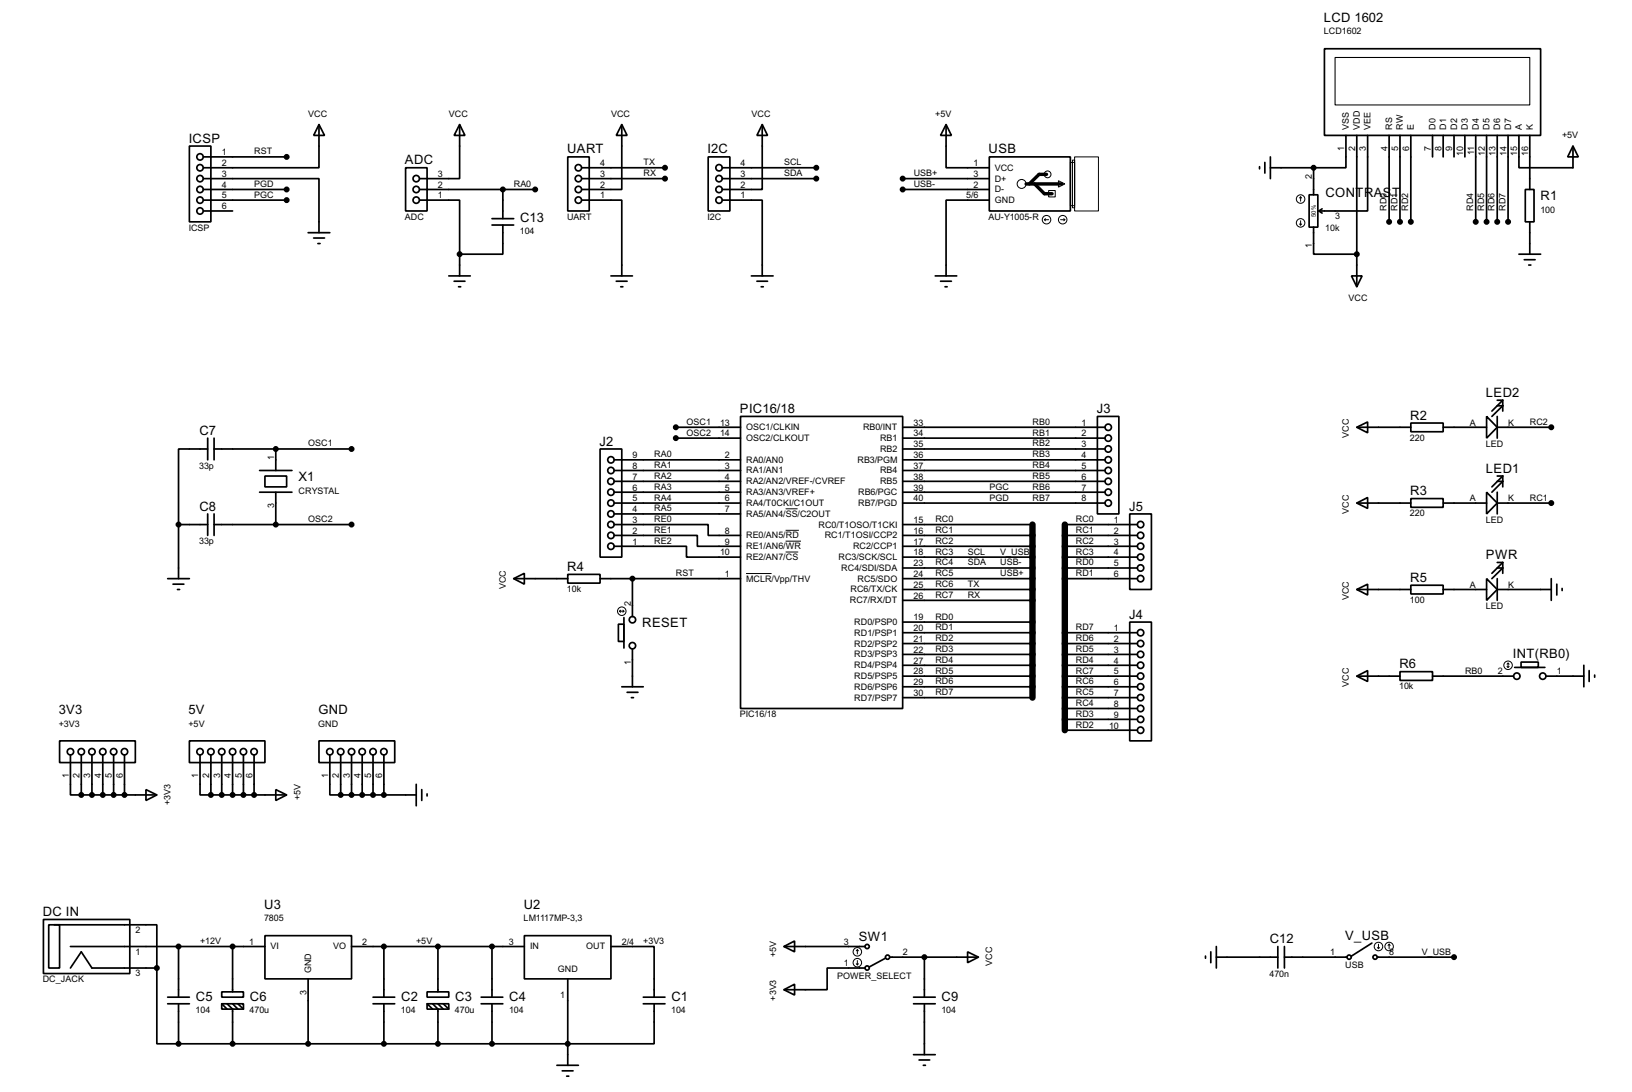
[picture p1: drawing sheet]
<svg xmlns="http://www.w3.org/2000/svg" width="383mm" height="256mm" viewBox="0 0 383 256" stroke-linecap="round" stroke-linejoin="round" font-family="sans-serif">
<path d="M242.6 123.2v40.7M250.2 123.2v48.3" fill="none" stroke="#000" stroke-width="1.5"/>
<g fill="none" stroke="#000" stroke-width=".4">
<path d="M311.2 11.5h50.8v20.3h-50.8zM44.5 34.3h5.1v17.8h-5.1zM47.8 36.9h19.6M75 29.3l1.3 2.5h-2.6zM75 29.3v10.1h-27.2M95.3 39.4h5.1v10.2h-5.1zM108 29.3l1.3 2.5h-2.6zM108 29.3v12.7h-9.4M133.4 36.9h5.1v12.7h-5.1zM136.7 39.4h19.6M146.1 29.3l1.3 2.5h-2.6zM146.1 29.3v15.2h-9.4"/>
<path d="M166.4 36.9h5.1v12.7h-5.1zM169.7 39.4h22.1M179.1 29.3l1.3 2.5h-2.5zM179.1 29.3v15.2h-9.4M222.3 29.3l1.3 2.5h-2.6zM222.3 29.3v10.1h10.2M232.5 36.9h19v12.7h-19zM296 39.2v.5M297.2 38.2v2.5M298.5 39.4h10.2M298.5 36.9v5.1M308.7 39.4v6.4"/>
<path d="M316.3 31.8v7.6h-7.6M318.8 31.8v35.6M321.4 31.8v17.8h-11.5M326.4 31.8v20.3M329 31.8v20.3M331.5 31.8v20.3M336.6 31.8v5.1M339.1 31.8v5.1M341.7 31.8v5.1M344.2 31.8v5.1M346.8 31.8v20.3M349.3 31.8v20.3"/>
<path d="M351.8 31.8v20.3M354.4 31.8v20.3M356.9 31.8v7.6h12.7v-5.1M359.5 31.8v12.7M369.6 34.3l1.3 2.6h-2.5zM47.8 42h27.2v12.7M47.8 44.5h19.6M47.8 47h19.6M47.8 49.6h6.9M72.4 54.7h5.1M73.7 55.9h2.6M74.7 57.2h.5"/>
<path d="M98.6 47h9.4v12.7M98.6 44.5h27.2M108 59.7v5.1M115.6 51.4h5.1M115.6 52.9h5.1M118.2 52.9v6.8h-10.2M118.2 44.5v6.9M136.7 47h9.4v17.8M136.7 42h19.6M169.7 47h9.4v17.8M169.7 42h22.1M212.1 44.5h20.4"/>
<path d="M212.1 42h20.4M232.5 47h-10.2v17.8M307.6 45.8h2.1v7.6h-2.1zM308.7 53.4v6.3h10.1M309.9 49.6l.8 .5M310.7 49.1l-.8 .5M356.9 59.7h5.1M358.4 44.5h2.1v7.6h-2.1zM359.5 52.1v7.6M105.5 64.8h5M106.7 66.1h2.6M107.8 67.4h.5"/>
<path d="M143.6 64.8h5M144.8 66.1h2.6M145.9 67.4h.5M176.6 64.8h5.1M177.9 66.1h2.5M178.9 67.4h.5M219.8 64.8h5M221 66.1h2.6M222.1 67.4h.5M317.6 64.8h2.5l-1.3 2.6zM358.2 61h2.5M359.2 62.3h.5"/>
<path d="M174 97.8h38.1v68.6h-38.1zM257.9 97.8h5v22.9h-5zM331.5 99.4h7.6v2h-7.6zM349.3 97.8l2.5 2.6-2.5 2.5zM351.8 97.8v5.1M351.8 95.3h1.3l-2.5 2.5M351.8 94h1.3M353.1 94l-2.5 2.6M353.1 94v2.6M48.8 105.5h-6.8v17.7M48.8 102.9v5.1M50.3 105.5h32.3"/>
<path d="M50.3 102.9v5.1M61 115.6h7.6M61 110.5h7.6M62.3 111.8h5.1v2.6h-5.1zM64.8 105.5v5M64.8 115.6v7.6M141 105.5h5.1v25.4h-5.1zM144.3 118.2h29.7M144.3 115.6h29.7M144.3 113.1h29.7M144.3 110.5h29.7M144.3 108h29.7"/>
<path d="M158.8 100.4h15.2M158.8 102.9h15.2M212.1 100.4h47.5M212.1 118.2h47.5M212.1 105.5h47.5M212.1 102.9h47.5M212.1 115.6h47.5M212.1 113.1h47.5M212.1 110.5h47.5M212.1 108h47.5M318.8 100.4l2.6-1.3v2.6zM318.8 118.2l2.6-1.3v2.5z"/>
<path d="M318.8 100.4h12.7M318.8 118.2h12.7M331.5 117.1h7.6v2.1h-7.6zM339.1 100.4h10.2M339.1 118.2h10.2M349.3 115.6l2.5 2.6-2.5 2.5zM351.8 115.6v5.1M351.8 100.4h12.7M351.8 118.2h12.7M351.8 113.1h1.3l-2.5 2.5M351.8 111.8h1.3M353.1 111.8v2.6"/>
<path d="M353.1 111.8l-2.5 2.6M39.4 135.9h5.1M40.7 137.2h2.5M41.7 138.5h.5M42 123.2v12.7M42 123.2h6.8M48.8 120.7v5.1M50.3 123.2h32.3M50.3 120.7v5.1M120.7 135.9l2.5-1.2v2.5zM120.7 135.9h12.7M133.4 134.9h7.6v2.1h-7.6z"/>
<path d="M141 135.9h33M144.3 128.3h17v2.6h12.7M144.3 125.8h19.6v2.5h10.1M144.3 123.2h22.1v2.6h7.6M144.3 120.7h29.7M148.6 135.9v8.9M212.1 135.9h30.5M212.1 123.2h30.5M212.1 125.8h30.5M212.1 128.3h30.5M212.1 130.9h30.5M212.1 133.4h30.5"/>
<path d="M212.1 138.5h30.5M250.2 135.9h17.1M250.2 123.2h17.1M250.2 125.8h17.1M250.2 128.3h17.1M250.2 130.9h17.1M250.2 133.4h17.1M265.5 120.7h5.1v17.8h-5.1zM318.8 138.5l2.6-1.3v2.6zM318.8 138.5h12.7M331.5 137.5h7.6v2h-7.6zM339.1 138.5h10.2"/>
<path d="M349.3 135.9l2.5 2.6-2.5 2.5zM351.8 135.9v5.1M351.8 133.4h1.3l-2.5 2.5M351.8 138.5h12.7M351.8 132.1h1.3M353.1 132.1v2.6M353.1 132.1l-2.5 2.6M364.5 135.9v5.1M365.8 137.2v2.6M367.1 138.2v.5M145.3 146.6h1.3v4.1h-1.3zM146.6 145.1v7.1"/>
<path d="M148.6 152.5v8.8M212.1 141h30.5M212.1 146.1h30.5M212.1 148.6h30.5M212.1 151.2h30.5M212.1 153.7h30.5M212.1 156.3h30.5M212.1 158.8h30.5M250.2 148.6h17.1M250.2 151.2h17.1M250.2 153.7h17.1M250.2 156.3h17.1"/>
<path d="M250.2 158.8h17.1M265.5 146.1h5.1v27.9h-5.1zM318.8 158.8l2.6-1.3v2.6zM318.8 158.8h10.2M329 157.8h7.6v2h-7.6zM336.6 158.8h19.1M355.9 156.8h7.1M357.4 155.5h4.1v1.3h-4.1zM363.3 158.8h8.9M372.2 156.3v5M373.4 157.5v2.6M374.7 158.6v.5"/>
<path d="M14 174h17.8v5.1h-17.8zM16.6 177.3v9.4h2.5M19.1 177.3v9.4M21.6 177.3v9.4M24.2 177.3v9.4M26.7 177.3v9.4M29.3 177.3v9.4M44.5 174h17.8v5.1h-17.8zM47 177.3v9.4h2.6M49.6 177.3v9.4M52.1 177.3v9.4M54.7 177.3v9.4"/>
<path d="M57.2 177.3v9.4M59.7 177.3v9.4M75 174h17.8v5.1h-17.8zM77.5 177.3v9.4h2.6M80.1 177.3v9.4M82.6 177.3v9.4M85.1 177.3v9.4M87.7 177.3v9.4M90.2 177.3v9.4M146.1 161.3h5.1M147.4 162.6h2.5M148.4 163.9h.5"/>
<path d="M212.1 163.9h30.5M212.1 161.3h30.5M250.2 163.9h17.1M250.2 161.3h17.1M250.2 171.5h17.1M250.2 166.4h17.1M250.2 169h17.1M19.1 186.7h17.8M34.3 185.5l2.6 1.2-2.6 1.3zM49.6 186.7h17.8M64.8 185.5l2.6 1.2-2.6 1.3zM80.1 186.7h17.7"/>
<path d="M97.8 184.2v5.1M99.1 185.5v2.5M100.4 186.5v.5M10.2 216h20.3v12.7h-20.3zM11.5 217.2h2.5v10.2h-2.5zM12.8 217.2h24.1v10.2M62.3 219.8h20.3v10.1h-20.3zM123.2 219.8h20.4v10.1h-20.4zM16.6 222.3h45.7M16.6 227.4l2.5-3.8 2.5 3.8h15.3M36.9 227.4v17.8h5.1M39.4 234.2h5.1"/>
<path d="M39.4 235.8h5.1M42 222.3v11.9M42 235.8v9.4M52.1 233h5.1v1.2h-5.1zM52.1 235.8h5.1v1.2h-5.1zM52.1 235.8l1.3 1.2M53.4 235.8l1.3 1.2v8.2M54.7 222.3v10.7M54.7 235.8l1.2 1.2M55.9 235.8l1.3 1.2M72.4 229.9v15.3M82.6 222.3h40.6"/>
<path d="M87.7 234.2h5.1M87.7 235.8h5.1M90.2 222.3v11.9M90.2 235.8v9.4M100.4 233h5.1v1.2h-5.1zM100.4 235.8h5.1v1.2h-5.1zM100.4 235.8l1.3 1.2M101.7 235.8l1.2 1.2v8.2M102.9 222.3v10.7M102.9 235.8l1.3 1.2M104.2 235.8l1.3 1.2M113.1 234.2h5.1"/>
<path d="M113.1 235.8h5.1M115.6 222.3v11.9M115.6 235.8v9.4M133.4 229.9v20.3M143.6 222.3h10.1v11.9M151.2 234.2h5.1M151.2 235.8h5.1M153.7 235.8v9.4h-111.7M184.2 222.3l2.5-1.3v2.6zM184.2 232.5l2.5-1.3v2.5zM184.2 222.3h19.1M203.3 227.4h-8.9v5.1h-10.2"/>
<path d="M208.1 225.1l-3.8 2M209.1 224.8h20.8M214.7 234.2h5.1M214.7 235.8h5.1M217.2 224.8v9.4M217.2 235.8v11.9M227.4 223.6l2.5 1.2-2.5 1.3zM283.3 224.6v.5M284.5 223.6v2.5M285.8 224.8h14.5M285.8 222.3v5.1M300.3 222.3v5.1"/>
<path d="M301.8 224.8h14.7M301.8 222.3v5.1M322.4 221.5l-4.8 3.1M323.7 224.8h18M130.9 250.2h5M132.1 251.5h2.6M133.2 252.8h.5M214.7 247.7h5.1M216 249h2.5M217 250.2h.5"/>
<circle cx="47" cy="36.9" r=".75"/>
<circle cx="47" cy="39.4" r=".75"/>
<circle cx="135.9" cy="39.4" r=".75"/>
<circle cx="168.9" cy="39.4" r=".75"/>
<circle cx="47" cy="47" r=".75"/>
<circle cx="47" cy="44.5" r=".75"/>
<circle cx="47" cy="42" r=".75"/>
<circle cx="47" cy="49.6" r=".75"/>
<circle cx="97.8" cy="47" r=".75"/>
<circle cx="97.8" cy="42" r=".75"/>
<circle cx="97.8" cy="44.5" r=".75"/>
<circle cx="135.9" cy="42" r=".75"/>
<circle cx="135.9" cy="47" r=".75"/>
<circle cx="135.9" cy="44.5" r=".75"/>
<circle cx="168.9" cy="47" r=".75"/>
<circle cx="168.9" cy="42" r=".75"/>
<circle cx="168.9" cy="44.5" r=".75"/>
<circle cx="143.5" cy="118.2" r=".75"/>
<circle cx="143.5" cy="110.5" r=".75"/>
<circle cx="143.5" cy="108" r=".75"/>
<circle cx="143.5" cy="113.1" r=".75"/>
<circle cx="143.5" cy="115.6" r=".75"/>
<circle cx="260.4" cy="100.4" r=".75"/>
<circle cx="260.4" cy="113.1" r=".75"/>
<circle cx="260.4" cy="105.5" r=".75"/>
<circle cx="260.4" cy="102.9" r=".75"/>
<circle cx="260.4" cy="110.5" r=".75"/>
<circle cx="260.4" cy="115.6" r=".75"/>
<circle cx="260.4" cy="118.2" r=".75"/>
<circle cx="260.4" cy="108" r=".75"/>
<circle cx="143.5" cy="123.2" r=".75"/>
<circle cx="143.5" cy="128.3" r=".75"/>
<circle cx="143.5" cy="125.8" r=".75"/>
<circle cx="143.5" cy="120.7" r=".75"/>
<circle cx="268" cy="133.4" r=".75"/>
<circle cx="268" cy="128.3" r=".75"/>
<circle cx="268" cy="135.9" r=".75"/>
<circle cx="268" cy="130.9" r=".75"/>
<circle cx="268" cy="123.2" r=".75"/>
<circle cx="268" cy="125.8" r=".75"/>
<circle cx="148.6" cy="145.6" r=".75"/>
<circle cx="148.6" cy="151.7" r=".75"/>
<circle cx="268" cy="151.2" r=".75"/>
<circle cx="268" cy="153.7" r=".75"/>
<circle cx="268" cy="158.8" r=".75"/>
<circle cx="268" cy="156.3" r=".75"/>
<circle cx="268" cy="148.6" r=".75"/>
<circle cx="356.4" cy="158.8" r=".75"/>
<circle cx="362.5" cy="158.8" r=".75"/>
<circle cx="16.5" cy="176.6" r=".75"/>
<circle cx="19.1" cy="176.6" r=".75"/>
<circle cx="21.6" cy="176.6" r=".75"/>
<circle cx="24.1" cy="176.6" r=".75"/>
<circle cx="26.7" cy="176.6" r=".75"/>
<circle cx="29.2" cy="176.6" r=".75"/>
<circle cx="47" cy="176.6" r=".75"/>
<circle cx="49.5" cy="176.6" r=".75"/>
<circle cx="52.1" cy="176.6" r=".75"/>
<circle cx="54.6" cy="176.6" r=".75"/>
<circle cx="57.2" cy="176.6" r=".75"/>
<circle cx="59.7" cy="176.6" r=".75"/>
<circle cx="77.5" cy="176.6" r=".75"/>
<circle cx="80" cy="176.6" r=".75"/>
<circle cx="82.6" cy="176.6" r=".75"/>
<circle cx="85.1" cy="176.6" r=".75"/>
<circle cx="87.6" cy="176.6" r=".75"/>
<circle cx="90.2" cy="176.6" r=".75"/>
<circle cx="268" cy="163.9" r=".75"/>
<circle cx="268" cy="171.5" r=".75"/>
<circle cx="268" cy="161.3" r=".75"/>
<circle cx="268" cy="169" r=".75"/>
<circle cx="268" cy="166.4" r=".75"/>
<circle cx="203.7" cy="227.4" r=".5"/>
<circle cx="203.7" cy="222.3" r=".5"/>
<circle cx="208.5" cy="224.8" r=".5"/>
<circle cx="317" cy="224.8" r=".5"/>
<circle cx="323.1" cy="224.8" r=".5"/>
</g>
<g fill="none" stroke="#000" stroke-width=".23">
<path d="M251.5 38.2h1v10.1h-1zM252 37.6h.5v11.2h-.5zM252.5 36.9h5.6v12.7h-5.6zM245.4 51.6l.3 .3M245.4 51.6h1M245.7 51.4l-.3 .2M246.4 44.8h1.6v1.5h-1.6zM248.7 42.5l1.5 .7-1.5 .8zM249.2 51.6h1M250 51.4l.2 .2M250.2 51.6l-.2 .3M305.4 52.6l.2 .3"/>
<path d="M305.6 46.3l-.2 .2M305.6 46.3l.3 .2M305.6 46.3v1M305.6 51.9v1M305.9 52.6l-.3 .3M184.6 119.5h2.8M175.3 134.7h6M184.6 124.6h3.1M184.6 127.1h3.6M184.6 129.7h3M145.6 143.6h1M145.6 143.6l.3 .2"/>
<path d="M145.9 143.3l-.3 .3M146.4 143.3l.2 .3M146.6 143.6l-.2 .2M354.1 156.5l.3 .3M354.4 155.8v1M354.4 155.8l.2 .2M354.4 155.8l-.3 .2M354.6 156.5l-.2 .3M201.2 226.4l.3 .2M201.5 223.1l.2 .2M201.5 223.1l-.3 .2M201.5 223.1v1"/>
<path d="M201.5 225.6v1M201.7 226.4l-.2 .2M323.7 222.6l.2 .2M323.9 221.8v1M324.2 222.6l-.3 .2M326.4 221.8l-.2 .3M326.4 221.8l.3 .3M326.4 221.8v1"/>
<circle cx="240" cy="43.2" r="1.05"/>
<circle cx="245.9" cy="51.6" r="1"/>
<circle cx="246.1" cy="41" r=".8"/>
<circle cx="249.7" cy="51.6" r="1"/>
<circle cx="305.6" cy="46.8" r="1"/>
<circle cx="305.6" cy="52.4" r="1"/>
<circle cx="146.1" cy="143.6" r="1"/>
<circle cx="354.3" cy="156.3" r="1"/>
<circle cx="201.4" cy="223.6" r="1"/>
<circle cx="201.4" cy="226.1" r="1"/>
<circle cx="323.9" cy="222.3" r="1"/>
<circle cx="326.4" cy="222.3" r="1"/>
</g>
<path d="M313.7 13.5h45.8v11.2h-45.8z" fill="none" stroke="#000" stroke-width=".25"/>
<g fill="#000" stroke="#000" stroke-width=".4">
<circle cx="67.3" cy="36.9" r=".5"/>
<circle cx="156.2" cy="39.4" r=".5"/>
<circle cx="191.8" cy="39.4" r=".5"/>
<circle cx="308.6" cy="39.4" r=".5"/>
<circle cx="67.3" cy="47" r=".5"/>
<circle cx="67.3" cy="44.5" r=".5"/>
<circle cx="108" cy="59.7" r=".5"/>
<circle cx="118.1" cy="44.5" r=".5"/>
<circle cx="125.7" cy="44.5" r=".5"/>
<circle cx="156.2" cy="42" r=".5"/>
<circle cx="191.8" cy="42" r=".5"/>
<circle cx="212.1" cy="42" r=".5"/>
<circle cx="212.1" cy="44.5" r=".5"/>
<circle cx="318.8" cy="59.7" r=".5"/>
<circle cx="326.4" cy="52.1" r=".5"/>
<circle cx="328.9" cy="52.1" r=".5"/>
<circle cx="331.5" cy="52.1" r=".5"/>
<circle cx="346.7" cy="52.1" r=".5"/>
<circle cx="349.3" cy="52.1" r=".5"/>
<circle cx="351.8" cy="52.1" r=".5"/>
<circle cx="354.3" cy="52.1" r=".5"/>
<circle cx="64.8" cy="105.5" r=".5"/>
<circle cx="82.6" cy="105.5" r=".5"/>
<circle cx="158.8" cy="102.9" r=".5"/>
<circle cx="158.8" cy="100.4" r=".5"/>
<circle cx="364.5" cy="118.2" r=".5"/>
<circle cx="364.5" cy="100.4" r=".5"/>
<circle cx="41.9" cy="123.2" r=".5"/>
<circle cx="64.8" cy="123.2" r=".5"/>
<circle cx="82.6" cy="123.2" r=".5"/>
<circle cx="148.6" cy="135.9" r=".5"/>
<circle cx="19.1" cy="186.7" r=".5"/>
<circle cx="21.6" cy="186.7" r=".5"/>
<circle cx="24.1" cy="186.7" r=".5"/>
<circle cx="26.7" cy="186.7" r=".5"/>
<circle cx="29.2" cy="186.7" r=".5"/>
<circle cx="49.5" cy="186.7" r=".5"/>
<circle cx="52.1" cy="186.7" r=".5"/>
<circle cx="54.6" cy="186.7" r=".5"/>
<circle cx="57.2" cy="186.7" r=".5"/>
<circle cx="59.7" cy="186.7" r=".5"/>
<circle cx="80" cy="186.7" r=".5"/>
<circle cx="82.6" cy="186.7" r=".5"/>
<circle cx="85.1" cy="186.7" r=".5"/>
<circle cx="87.6" cy="186.7" r=".5"/>
<circle cx="90.2" cy="186.7" r=".5"/>
<circle cx="36.8" cy="227.4" r=".5"/>
<circle cx="41.9" cy="222.3" r=".5"/>
<circle cx="54.6" cy="222.3" r=".5"/>
<circle cx="90.2" cy="222.3" r=".5"/>
<circle cx="102.9" cy="222.3" r=".5"/>
<circle cx="115.6" cy="222.3" r=".5"/>
<circle cx="217.2" cy="224.8" r=".5"/>
<circle cx="341.6" cy="224.8" r=".5"/>
<circle cx="41.9" cy="245.2" r=".5"/>
<circle cx="54.6" cy="245.2" r=".5"/>
<circle cx="72.4" cy="245.2" r=".5"/>
<circle cx="90.2" cy="245.2" r=".5"/>
<circle cx="102.9" cy="245.2" r=".5"/>
<circle cx="115.6" cy="245.2" r=".5"/>
<circle cx="133.4" cy="245.2" r=".5"/>
</g>
<path d="M241.1 43.2h8.4M243.1 43.2l2.3 2.3h1.8M245.9 41h-1.7l-2.3 2.2" fill="none" stroke="#000" stroke-width=".8"/>
<g font-size="3.4">
<text x="311.1" y="5.1">LCD 1602</text>
<text x="44.4" y="33.5">ICSP</text>
<text x="95.2" y="38.6">ADC</text>
<text x="133.3" y="36">UART</text>
<text x="166.3" y="36">I2C</text>
<text x="232.3" y="36">USB</text>
<text x="311.5" y="46.2">CONTRAS</text>
<text x="327.1" y="46.2">T</text>
<text x="362" y="47.1">R1</text>
<text x="122.2" y="52.1">C13</text>
<text x="349.2" y="93.2">LED2</text>
<text x="173.9" y="97">PIC16/18</text>
<text x="257.7" y="97">J3</text>
<text x="331.4" y="98.6">R2</text>
<text x="46.9" y="102.1">C7</text>
<text x="140.9" y="104.7">J2</text>
<text x="70.2" y="113.1">X1</text>
<text x="349.2" y="111">LED1</text>
<text x="46.9" y="119.9">C8</text>
<text x="265.3" y="119.9">J5</text>
<text x="331.4" y="116.3">R3</text>
<text x="349.2" y="131.3">PWR</text>
<text x="133.3" y="134.1">R4</text>
<text x="331.4" y="136.7">R5</text>
<text x="150.9" y="147.4">RESET</text>
<text x="265.3" y="145.3">J4</text>
<text x="355.5" y="154.7">INT(RB0)</text>
<text x="328.8" y="157">R6</text>
<text x="13.8" y="167.7">3V3</text>
<text x="44.3" y="167.7">5V</text>
<text x="74.8" y="167.7">GND</text>
<text x="10.1" y="215.2">DC IN</text>
<text x="62.1" y="213.4">U3</text>
<text x="123.1" y="213.4">U2</text>
<text x="201.8" y="221">SW1</text>
<text x="298.4" y="221.5">C12</text>
<text x="316.1" y="220.7">V_USB</text>
<text x="46" y="235">C5</text>
<text x="58.7" y="235">C6</text>
<text x="94.3" y="235">C2</text>
<text x="107" y="235">C3</text>
<text x="119.7" y="235">C4</text>
<text x="157.8" y="235">C1</text>
<text x="221.3" y="235">C9</text>
</g>
<g font-size="2.4">
<text x="311" y="8.1">LCD1602</text>
<text x="72.4" y="27.4">VCC</text>
<text x="105.5" y="27.4">VCC</text>
<text x="143.6" y="27.4">VCC</text>
<text x="176.6" y="27.4">VCC</text>
<text x="219.8" y="27.4">+5V</text>
<text x="315.9" y="35.5" transform="rotate(-90 315.9 35.5)">1</text>
<text x="317" y="30.5" transform="rotate(-90 317 30.5)">VSS</text>
<text x="318.4" y="35.5" transform="rotate(-90 318.4 35.5)">2</text>
<text x="319.5" y="30.5" transform="rotate(-90 319.5 30.5)">VDD</text>
<text x="321" y="35.4" transform="rotate(-90 321 35.4)">3</text>
<text x="322.1" y="30.5" transform="rotate(-90 322.1 30.5)">VEE</text>
<text x="326" y="35.5" transform="rotate(-90 326 35.5)">4</text>
<text x="327.1" y="30.5" transform="rotate(-90 327.1 30.5)">RS</text>
<text x="328.6" y="35.4" transform="rotate(-90 328.6 35.4)">5</text>
<text x="329.7" y="30.5" transform="rotate(-90 329.7 30.5)">RW</text>
<text x="331.1" y="35.5" transform="rotate(-90 331.1 35.5)">6</text>
<text x="332.2" y="30.5" transform="rotate(-90 332.2 30.5)">E</text>
<text x="336.2" y="35.4" transform="rotate(-90 336.2 35.4)">7</text>
<text x="337.3" y="30.5" transform="rotate(-90 337.3 30.5)">D0</text>
<text x="338.7" y="35.5" transform="rotate(-90 338.7 35.5)">8</text>
<text x="339.8" y="30.5" transform="rotate(-90 339.8 30.5)">D1</text>
<text x="341.3" y="35.4" transform="rotate(-90 341.3 35.4)">9</text>
<text x="342.4" y="30.5" transform="rotate(-90 342.4 30.5)">D2</text>
<text x="344.9" y="30.5" transform="rotate(-90 344.9 30.5)">D3</text>
<text x="347.5" y="30.5" transform="rotate(-90 347.5 30.5)">D4</text>
<text x="350" y="30.5" transform="rotate(-90 350 30.5)">D5</text>
<text x="352.5" y="30.5" transform="rotate(-90 352.5 30.5)">D6</text>
<text x="355.1" y="30.5" transform="rotate(-90 355.1 30.5)">D7</text>
<text x="357.6" y="30.5" transform="rotate(-90 357.6 30.5)">A</text>
<text x="360.2" y="30.5" transform="rotate(-90 360.2 30.5)">K</text>
<text x="367.1" y="32.5">+5V</text>
<text x="52.1" y="36.4">1</text>
<text x="52.1" y="39">2</text>
<text x="52.1" y="41.6">3</text>
<text x="59.7" y="36.3">RST</text>
<text x="102.9" y="41.6">3</text>
<text x="141" y="41.6">3</text>
<text x="141" y="39">4</text>
<text x="151.2" y="38.8">TX</text>
<text x="151.2" y="41.3">RX</text>
<text x="174" y="41.6">3</text>
<text x="174" y="39">4</text>
<text x="184.2" y="41.3">SDA</text>
<text x="184.2" y="38.8">SCL</text>
<text x="214.7" y="41.3">USB+</text>
<text x="228.8" y="39">1</text>
<text x="228.8" y="41.6">3</text>
<text x="233.7" y="40.1">VCC</text>
<text x="308.3" y="42" transform="rotate(-90 308.3 42)">2</text>
<text x="343.8" y="36.6" transform="rotate(-90 343.8 36.6)">10</text>
<text x="346.4" y="36.4" transform="rotate(-90 346.4 36.4)">11</text>
<text x="348.9" y="36.6" transform="rotate(-90 348.9 36.6)">12</text>
<text x="351.4" y="36.6" transform="rotate(-90 351.4 36.6)">13</text>
<text x="354" y="36.6" transform="rotate(-90 354 36.6)">14</text>
<text x="356.5" y="36.6" transform="rotate(-90 356.5 36.6)">15</text>
<text x="359.1" y="36.6" transform="rotate(-90 359.1 36.6)">16</text>
<text x="52.1" y="44.1">4</text>
<text x="52.1" y="46.6">5</text>
<text x="59.7" y="43.9">PGD</text>
<text x="59.7" y="46.4">PGC</text>
<text x="102.9" y="46.6">1</text>
<text x="102.9" y="44.1">2</text>
<text x="120.7" y="43.9">RA0</text>
<text x="141" y="46.6">1</text>
<text x="141" y="44.1">2</text>
<text x="174" y="46.6">1</text>
<text x="174" y="44.1">2</text>
<text x="214.7" y="43.9">USB-</text>
<text x="227.1" y="46.6">5/6</text>
<text x="228.8" y="44.1">2</text>
<text x="233.7" y="42.7">D+</text>
<text x="233.7" y="45.2">D-</text>
<text x="233.7" y="47.7">GND</text>
<text x="52.1" y="49.2">6</text>
<text x="95.1" y="51.6">ADC</text>
<text x="133.2" y="51.6">UART</text>
<text x="166.2" y="51.6">I2C</text>
<text x="232.3" y="51.6">AU-Y1005-R</text>
<text x="313.7" y="51.5">3</text>
<text x="325.8" y="49.5" transform="rotate(-90 325.8 49.5)">RD0</text>
<text x="328.4" y="49.5" transform="rotate(-90 328.4 49.5)">RD1</text>
<text x="330.9" y="49.5" transform="rotate(-90 330.9 49.5)">RD2</text>
<text x="346.2" y="49.5" transform="rotate(-90 346.2 49.5)">RD4</text>
<text x="348.7" y="49.5" transform="rotate(-90 348.7 49.5)">RD5</text>
<text x="351.2" y="49.5" transform="rotate(-90 351.2 49.5)">RD6</text>
<text x="353.8" y="49.5" transform="rotate(-90 353.8 49.5)">RD7</text>
<text x="361.9" y="50">100</text>
<text x="44.3" y="54.2">ICSP</text>
<text x="122.2" y="55">104</text>
<text x="308.3" y="58.4" transform="rotate(-90 308.3 58.4)">1</text>
<text x="311.4" y="54.2">10k</text>
<text x="316.9" y="70.6">VCC</text>
<text x="161.3" y="99.8">OSC1</text>
<text x="169.2" y="100">13</text>
<text x="175.3" y="101.1">OSC1/CLKIN</text>
<text x="202.8" y="101.1">RB0/INT</text>
<text x="214.7" y="100">33</text>
<text x="242.6" y="99.8">RB0</text>
<text x="254.2" y="100">1</text>
<text x="345.4" y="100">A</text>
<text x="354.4" y="100">K</text>
<text x="359.5" y="99.8">RC2</text>
<text x="64.4" y="108" transform="rotate(-90 64.4 108)">1</text>
<text x="72.4" y="104.9">OSC1</text>
<text x="148.6" y="107.6">9</text>
<text x="153.7" y="107.4">RA0</text>
<text x="161.3" y="102.3">OSC2</text>
<text x="169.2" y="102.5">14</text>
<text x="170.4" y="107.6">2</text>
<text x="175.3" y="103.6">OSC2/CLKOUT</text>
<text x="206.8" y="106.2">RB2</text>
<text x="206.8" y="103.6">RB1</text>
<text x="214.7" y="107.6">36</text>
<text x="214.7" y="105.1">35</text>
<text x="214.7" y="102.5">34</text>
<text x="242.6" y="102.3">RB1</text>
<text x="242.6" y="104.9">RB2</text>
<text x="242.6" y="107.4">RB3</text>
<text x="254.2" y="102.5">2</text>
<text x="254.2" y="105.1">3</text>
<text x="254.2" y="107.6">4</text>
<text x="317" y="102.9" transform="rotate(-90 317 102.9)">VCC</text>
<text x="331.3" y="103.5">220</text>
<text x="349.1" y="105">LED</text>
<text x="46.8" y="110.1">33p</text>
<text x="148.6" y="112.7">7</text>
<text x="148.6" y="110.1">8</text>
<text x="153.7" y="112.5">RA2</text>
<text x="153.7" y="109.9">RA1</text>
<text x="170.4" y="110.1">3</text>
<text x="170.4" y="112.7">4</text>
<text x="175.3" y="108.7">RA0/AN0</text>
<text x="175.3" y="111.2">RA1/AN1</text>
<text x="175.3" y="113.8">RA2/AN2/VREF-/CVREF</text>
<text x="201.5" y="108.7">RB3/PGM</text>
<text x="206.8" y="113.8">RB5</text>
<text x="206.8" y="111.2">RB4</text>
<text x="214.7" y="112.7">38</text>
<text x="214.7" y="110.1">37</text>
<text x="242.6" y="109.9">RB4</text>
<text x="242.6" y="112.5">RB5</text>
<text x="254.2" y="110.1">5</text>
<text x="254.2" y="112.7">6</text>
<text x="64.4" y="119.3" transform="rotate(-90 64.4 119.3)">3</text>
<text x="70.1" y="116.1">CRYSTAL</text>
<text x="148.6" y="117.8">5</text>
<text x="148.6" y="115.2">6</text>
<text x="153.7" y="117.6">RA4</text>
<text x="153.7" y="115">RA3</text>
<text x="170.4" y="117.8">6</text>
<text x="170.4" y="115.2">5</text>
<text x="175.3" y="118.9">RA4/T0CKI/C1OUT</text>
<text x="175.3" y="116.3">RA3/AN3/VREF+</text>
<text x="201.6" y="118.9">RB7/PGD</text>
<text x="201.6" y="116.3">RB6/PGC</text>
<text x="214.7" y="117.8">40</text>
<text x="214.7" y="115.2">39</text>
<text x="232.5" y="115">PGC</text>
<text x="232.5" y="117.6">PGD</text>
<text x="242.6" y="115">RB6</text>
<text x="242.6" y="117.6">RB7</text>
<text x="254.2" y="115.2">7</text>
<text x="254.2" y="117.8">8</text>
<text x="345.4" y="117.8">A</text>
<text x="354.4" y="117.8">K</text>
<text x="359.5" y="117.6">RC1</text>
<text x="72.4" y="122.6">OSC2</text>
<text x="148.6" y="125.4">2</text>
<text x="148.6" y="122.8">3</text>
<text x="148.6" y="120.3">4</text>
<text x="153.7" y="125.2">RE1</text>
<text x="153.7" y="122.6">RE0</text>
<text x="153.7" y="120.1">RA5</text>
<text x="170.4" y="120.3">7</text>
<text x="170.4" y="125.4">8</text>
<text x="175.3" y="121.4">RA5/AN4/SS/C2OUT</text>
<text x="192.3" y="123.9">RC0/T1OSO/T1CKI</text>
<text x="214.7" y="125.4">16</text>
<text x="214.7" y="122.8">15</text>
<text x="219.8" y="122.6">RC0</text>
<text x="219.8" y="125.2">RC1</text>
<text x="252.8" y="122.6">RC0</text>
<text x="252.8" y="125.2">RC1</text>
<text x="261.8" y="122.8">1</text>
<text x="261.8" y="125.4">2</text>
<text x="317" y="120.7" transform="rotate(-90 317 120.7)">VCC</text>
<text x="331.3" y="121.3">220</text>
<text x="349.1" y="122.8">LED</text>
<text x="46.8" y="127.9">33p</text>
<text x="148.6" y="127.9">1</text>
<text x="153.7" y="127.7">RE2</text>
<text x="169.2" y="130.5">10</text>
<text x="170.4" y="127.9">9</text>
<text x="175.3" y="126.5">RE0/AN5/RD</text>
<text x="175.3" y="129">RE1/AN6/WR</text>
<text x="175.3" y="131.6">RE2/AN7/CS</text>
<text x="193.8" y="126.5">RC1/T1OSI/CCP2</text>
<text x="197" y="131.6">RC3/SCK/SCL</text>
<text x="200.4" y="129">RC2/CCP1</text>
<text x="214.7" y="127.9">17</text>
<text x="214.7" y="130.5">18</text>
<text x="219.8" y="127.7">RC2</text>
<text x="219.8" y="130.3">RC3</text>
<text x="227.4" y="130.3">SCL</text>
<text x="235" y="130.3">V_USB</text>
<text x="252.8" y="127.7">RC2</text>
<text x="252.8" y="130.3">RC3</text>
<text x="261.8" y="127.9">3</text>
<text x="261.8" y="130.5">4</text>
<text x="158.8" y="135.3">RST</text>
<text x="170.4" y="135.5">1</text>
<text x="175.3" y="136.6">MCLR/Vpp/THV</text>
<text x="197.7" y="134.1">RC4/SDI/SDA</text>
<text x="201.5" y="136.6">RC5/SDO</text>
<text x="214.7" y="135.5">24</text>
<text x="214.7" y="133">23</text>
<text x="219.8" y="132.8">RC4</text>
<text x="219.8" y="135.3">RC5</text>
<text x="219.8" y="137.9">RC6</text>
<text x="227.4" y="132.8">SDA</text>
<text x="227.4" y="137.9">TX</text>
<text x="235" y="132.8">USB-</text>
<text x="235" y="135.3">USB+</text>
<text x="252.8" y="132.8">RD0</text>
<text x="252.8" y="135.3">RD1</text>
<text x="261.8" y="133">5</text>
<text x="261.8" y="135.5">6</text>
<text x="118.9" y="138.4" transform="rotate(-90 118.9 138.4)">VCC</text>
<text x="133.2" y="139.1">10k</text>
<text x="148.2" y="142.3" transform="rotate(-90 148.2 142.3)">2</text>
<text x="199.7" y="141.7">RC7/RX/DT</text>
<text x="199.8" y="139.2">RC6/TX/CK</text>
<text x="214.7" y="140.6">26</text>
<text x="214.7" y="138.1">25</text>
<text x="219.8" y="140.4">RC7</text>
<text x="227.4" y="140.4">RX</text>
<text x="317" y="141" transform="rotate(-90 317 141)">VCC</text>
<text x="331.3" y="141.6">100</text>
<text x="345.4" y="138.1">A</text>
<text x="349.1" y="143.1">LED</text>
<text x="354.4" y="138.1">K</text>
<text x="200.7" y="146.8">RD0/PSP0</text>
<text x="200.7" y="149.3">RD1/PSP1</text>
<text x="214.7" y="145.7">19</text>
<text x="214.7" y="148.2">20</text>
<text x="219.8" y="145.5">RD0</text>
<text x="219.8" y="148">RD1</text>
<text x="252.8" y="148">RD7</text>
<text x="261.8" y="148.2">1</text>
<text x="200.7" y="154.4">RD3/PSP3</text>
<text x="200.7" y="151.9">RD2/PSP2</text>
<text x="214.7" y="155.9">27</text>
<text x="214.7" y="153.3">22</text>
<text x="214.7" y="150.8">21</text>
<text x="219.8" y="150.6">RD2</text>
<text x="219.8" y="153.1">RD3</text>
<text x="219.8" y="155.7">RD4</text>
<text x="252.8" y="153.1">RD5</text>
<text x="252.8" y="150.6">RD6</text>
<text x="252.8" y="155.7">RD4</text>
<text x="261.8" y="150.8">2</text>
<text x="261.8" y="153.3">3</text>
<text x="261.8" y="155.9">4</text>
<text x="148.2" y="156.1" transform="rotate(-90 148.2 156.1)">1</text>
<text x="200.7" y="159.5">RD5/PSP5</text>
<text x="200.7" y="157">RD4/PSP4</text>
<text x="214.7" y="160.9">29</text>
<text x="214.7" y="158.4">28</text>
<text x="219.8" y="158.2">RD5</text>
<text x="219.8" y="160.7">RD6</text>
<text x="252.8" y="158.2">RC7</text>
<text x="252.8" y="160.7">RC6</text>
<text x="261.8" y="158.4">5</text>
<text x="261.8" y="160.9">6</text>
<text x="317" y="161.3" transform="rotate(-90 317 161.3)">VCC</text>
<text x="328.8" y="161.9">10k</text>
<text x="344.2" y="158.2">RB0</text>
<text x="352" y="158.4">2</text>
<text x="365.8" y="158.4">1</text>
<text x="200.7" y="164.6">RD7/PSP7</text>
<text x="200.7" y="162">RD6/PSP6</text>
<text x="214.7" y="163.5">30</text>
<text x="219.8" y="163.3">RD7</text>
<text x="252.8" y="163.3">RC5</text>
<text x="252.8" y="165.8">RC4</text>
<text x="261.8" y="163.5">7</text>
<text x="261.8" y="166">8</text>
<text x="13.8" y="170.7">+3V3</text>
<text x="44.3" y="170.7">+5V</text>
<text x="74.8" y="170.7">GND</text>
<text x="173.8" y="168.5">PIC16/18</text>
<text x="252.8" y="170.9">RD2</text>
<text x="252.8" y="168.4">RD3</text>
<text x="260.6" y="171.1">10</text>
<text x="261.8" y="168.6">9</text>
<text x="16.2" y="182.8" transform="rotate(-90 16.2 182.8)">1</text>
<text x="18.7" y="182.8" transform="rotate(-90 18.7 182.8)">2</text>
<text x="21.2" y="182.8" transform="rotate(-90 21.2 182.8)">3</text>
<text x="23.8" y="182.8" transform="rotate(-90 23.8 182.8)">4</text>
<text x="26.3" y="182.8" transform="rotate(-90 26.3 182.8)">5</text>
<text x="28.9" y="182.8" transform="rotate(-90 28.9 182.8)">6</text>
<text x="46.6" y="182.8" transform="rotate(-90 46.6 182.8)">1</text>
<text x="49.2" y="182.8" transform="rotate(-90 49.2 182.8)">2</text>
<text x="51.7" y="182.8" transform="rotate(-90 51.7 182.8)">3</text>
<text x="54.3" y="182.8" transform="rotate(-90 54.3 182.8)">4</text>
<text x="56.8" y="182.8" transform="rotate(-90 56.8 182.8)">5</text>
<text x="59.3" y="182.8" transform="rotate(-90 59.3 182.8)">6</text>
<text x="77.1" y="182.8" transform="rotate(-90 77.1 182.8)">1</text>
<text x="79.7" y="182.8" transform="rotate(-90 79.7 182.8)">2</text>
<text x="82.2" y="182.8" transform="rotate(-90 82.2 182.8)">3</text>
<text x="84.7" y="182.8" transform="rotate(-90 84.7 182.8)">4</text>
<text x="87.3" y="182.8" transform="rotate(-90 87.3 182.8)">5</text>
<text x="89.8" y="182.8" transform="rotate(-90 89.8 182.8)">6</text>
<text x="40.1" y="189.1" transform="rotate(-90 40.1 189.1)">+3V3</text>
<text x="70.6" y="187.9" transform="rotate(-90 70.6 187.9)">+5V</text>
<text x="31.8" y="219.1">2</text>
<text x="47" y="221.7">+12V</text>
<text x="58.6" y="221.9">1</text>
<text x="62.1" y="216.4">7805</text>
<text x="85.1" y="221.9">2</text>
<text x="97.8" y="221.7">+5V</text>
<text x="119.6" y="221.9">3</text>
<text x="123" y="216.4">LM1117MP-3,3</text>
<text x="146.1" y="221.9">2/4</text>
<text x="151.2" y="221.7">+3V3</text>
<text x="198.3" y="221.9">3</text>
<text x="31.8" y="224.2">1</text>
<text x="63.6" y="223">VI</text>
<text x="78.3" y="223">VO</text>
<text x="124.5" y="223">IN</text>
<text x="137.7" y="223">OUT</text>
<text x="182.4" y="224.8" transform="rotate(-90 182.4 224.8)">+5V</text>
<text x="198.3" y="227">1</text>
<text x="212.1" y="224.4">2</text>
<text x="233.2" y="226.8" transform="rotate(-90 233.2 226.8)">VCC</text>
<text x="312.6" y="224.4">1</text>
<text x="316.1" y="227.4">USB</text>
<text x="326.4" y="224.4">8</text>
<text x="334.1" y="224.2">V_USB</text>
<text x="10" y="230.8">DC_JACK</text>
<text x="31.8" y="229.3">3</text>
<text x="72" y="233.6" transform="rotate(-90 72 233.6)">3</text>
<text x="73.1" y="228.6" transform="rotate(-90 73.1 228.6)">GND</text>
<text x="131.1" y="228.3">GND</text>
<text x="196.7" y="230">POWER_SELECT</text>
<text x="298.3" y="229.5">470n</text>
<text x="45.9" y="238">104</text>
<text x="58.7" y="238">470u</text>
<text x="94.2" y="238">104</text>
<text x="106.9" y="238">470u</text>
<text x="119.6" y="238">104</text>
<text x="131.6" y="234.4">1</text>
<text x="157.7" y="238">104</text>
<text x="182.4" y="235" transform="rotate(-90 182.4 235)">+3V3</text>
<text x="221.2" y="238">104</text>
</g>
<text font-size="1.6" x="309.1" y="51" transform="rotate(-90 309.1 51)">50%</text>
</svg>
